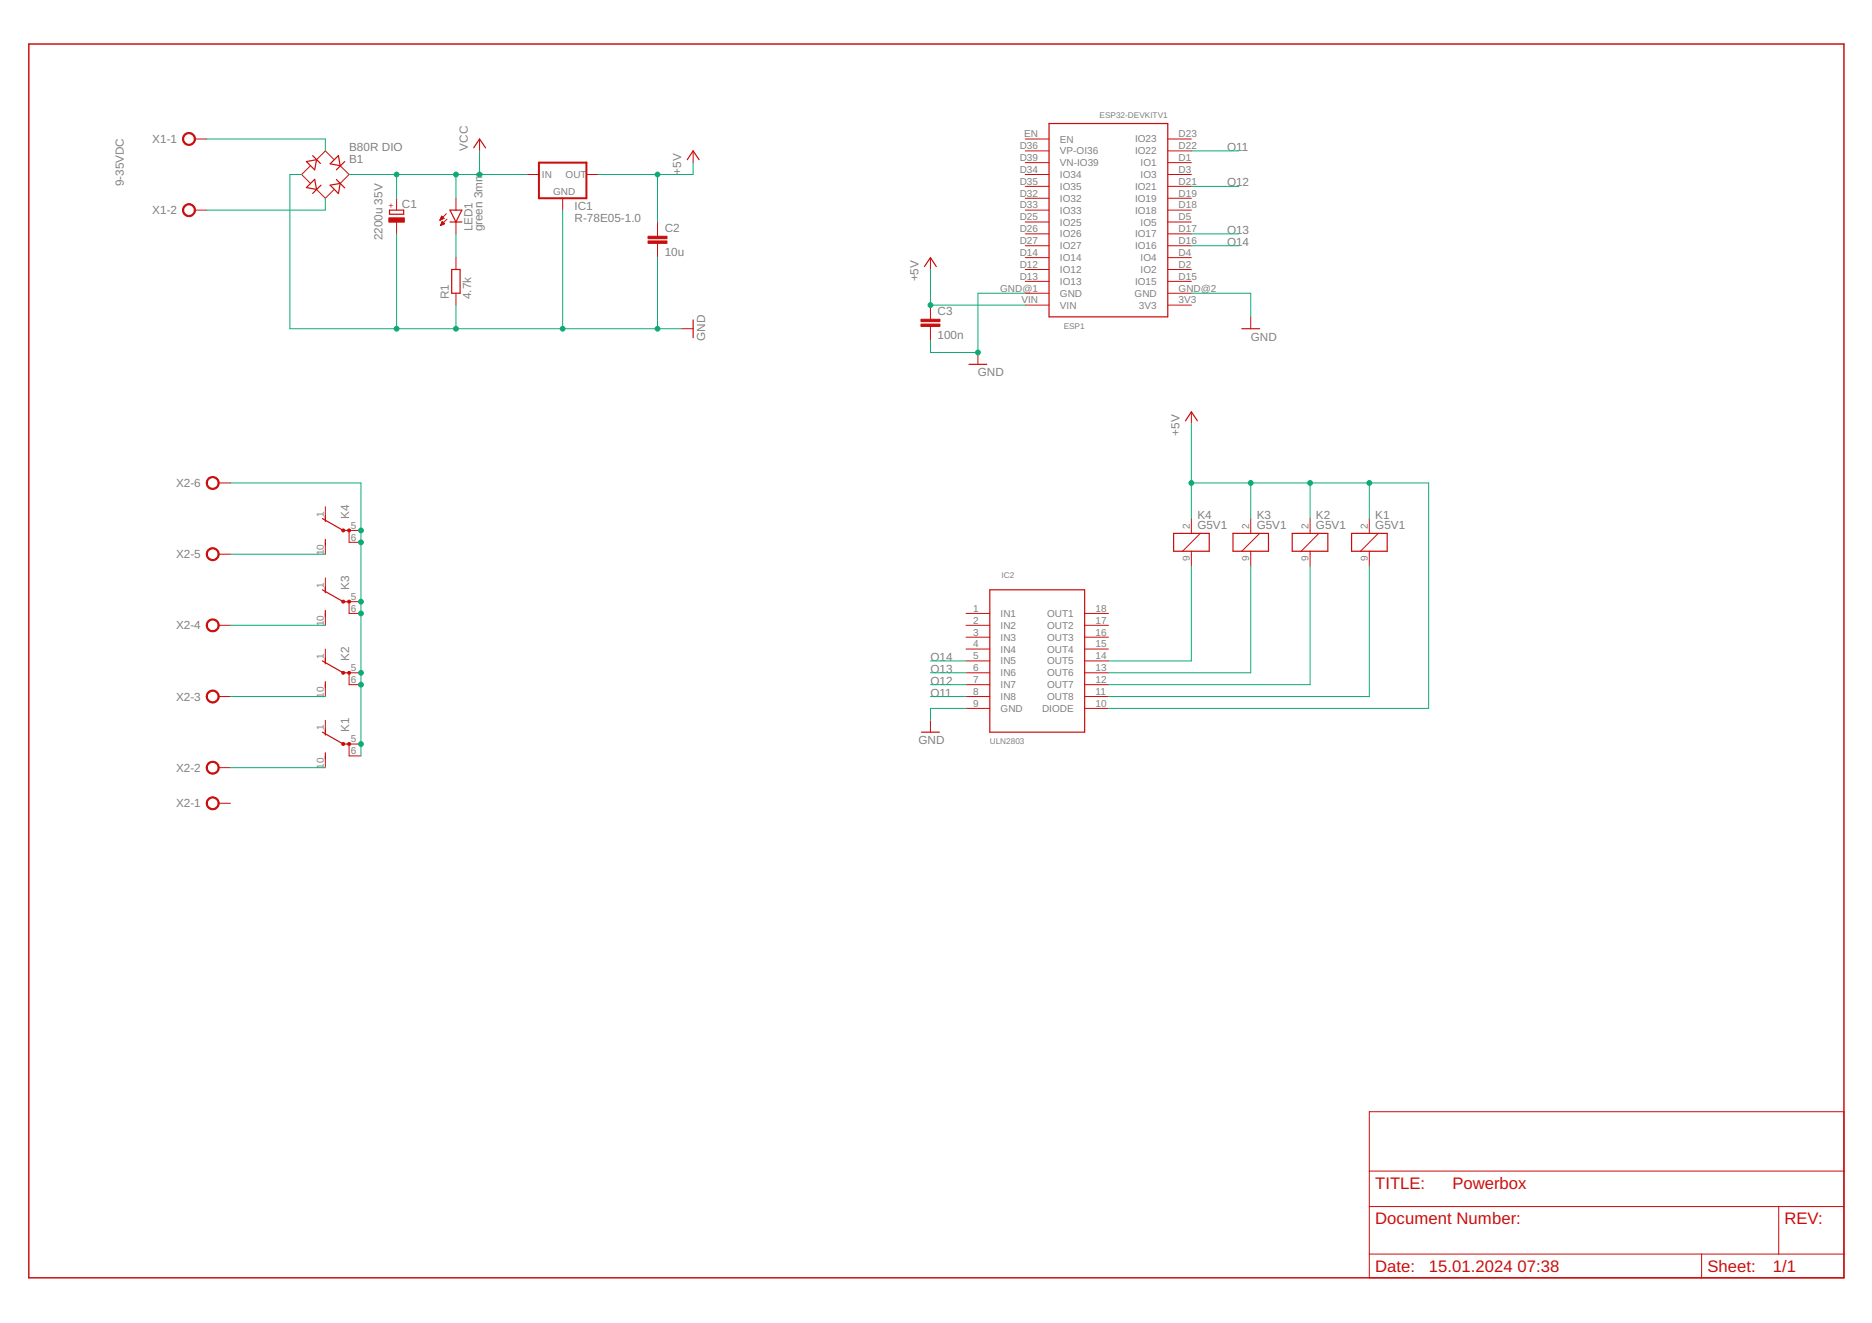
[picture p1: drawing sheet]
<svg xmlns="http://www.w3.org/2000/svg" width="297mm" height="210mm" viewBox="0 0 297 210" stroke-linecap="round" stroke-linejoin="round" font-family="sans-serif">
<path d="M4.6 7h288v195.7h-288z" fill="none" stroke="#c90d0c" stroke-width=".23"/>
<g fill="none" stroke="#c90d0c" stroke-width=".16">
<path d="M30.9 33.3h1.9M30.9 22.1h1.9M49.2 26.4l-1.3 1.3 1.3 1.3M50.2 30.1l1.4 1.4 1.4-1.4M53 25.3l-1.4-1.4-1.4 1.4M54 26.3l1.4 1.4-1.4 1.4M62.9 31.5v1.8M62.9 35.2v1.9M69.8 34.9h.1M69.8 34.8h.2M69.9 34.8h.3M69.9 34.7h.5"/>
<path d="M69.9 35.7h.1M69.9 34.6h.5M70 35.6h.2M70 34.5h.3M70 35.6h.4M70 34.4h.2M70 35.5h.5M70 34.4h.1M70.1 35.4h.4M70.1 34.3l.4 .3-.7 .3zM70.1 35.3h.3M70.1 35.2h.2"/>
<path d="M70.2 35.1l-.3 .7M70.2 35.1l.3 .4M70.2 35.2h.1M70.5 35.5l-.6 .3M70.8 33.9l-1 1M70.9 34.8l-1 1M72.3 31.5v1.8M72.3 35.2v1.9M76.1 22.1v1.8M83.6 27.7h1.9M89.3 31.5v1.8M93 27.7h1.9"/>
<path d="M104.3 35.2v2.3M104.3 38.6v2.3M110 23.9v1.9M162.7 27.7h3.8M162.7 35.2h3.8M162.7 39h3.8M162.7 37.1h3.8M162.7 33.3h3.8M162.7 31.5h3.8M162.7 29.6h3.8M162.7 25.8h3.8M162.7 23.9h3.8"/>
<path d="M162.7 22.1h3.8M185.3 27.7h3.7M185.3 35.2h3.7M185.3 39h3.7M185.3 37.1h3.7M185.3 33.3h3.7M185.3 31.5h3.7M185.3 29.6h3.7M185.3 25.8h3.7M185.3 23.9h3.7M185.3 22.1h3.7M72.3 40.9v1.9"/>
<path d="M72.3 46.5v1.9M108.1 52.2h1.9M147.6 40.9v1.9M147.6 48.4v2.3M147.6 51.8v2.2M155.2 55.9v1.9M162.7 48.4h3.8M162.7 46.5h3.8M162.7 44.6h3.8M162.7 42.8h3.8M162.7 40.9h3.8M185.3 48.4h3.7"/>
<path d="M185.3 46.5h3.7M185.3 44.6h3.7M185.3 42.8h3.7M185.3 40.9h3.7M198.5 50.3v1.9M34.7 76.6h1.9M189 65.3v1.9M34.7 99.2h1.9M34.7 87.9h1.9M51.6 80.4v1.9M51.6 86v1.9M51.6 91.7v1.9"/>
<path d="M51.6 97.3v1.9M57.3 95.5h-1.9v1.8h1.9M57.3 84.2h-1.9v1.8h1.9M153.3 97.3h3.8M153.3 99.2h3.8M172.1 97.3h3.8M172.1 99.2h3.8M189 82.3v2.3M189 87.5v2.3M190.5 84.6l-2.9 2.9M198.5 82.3v2.3M198.5 87.5v2.3"/>
<path d="M199.9 84.6l-2.9 2.9M207.9 82.3v2.3M207.9 87.5v2.3M209.3 84.6l-2.8 2.9M217.3 82.3v2.3M217.3 87.5v2.3M218.7 84.6l-2.8 2.9M34.7 110.5h1.9M51.6 103v1.9M51.6 108.6v1.9M51.6 114.3v1.9M51.6 119.9v1.9"/>
<path d="M57.3 106.7h-1.9v1.9h1.9M57.3 118h-1.9v1.9h1.9M147.6 114.3v1.9M153.3 101.1h3.8M153.3 103h3.8M153.3 104.9h3.8M153.3 106.7h3.8M153.3 108.6h3.8M153.3 110.5h3.8M153.3 112.4h3.8M172.1 101.1h3.8M172.1 103h3.8"/>
<path d="M172.1 104.9h3.8M172.1 106.7h3.8M172.1 108.6h3.8M172.1 110.5h3.8M172.1 112.4h3.8M34.7 127.4h1.9M34.7 121.8h1.9M217.3 176.4h75.3v26.3h-75.3zM217.3 191.4h75.3M217.3 199h75.3M217.3 185.8h75.3M270 199v3.7"/>
<path d="M282.2 191.4v7.6"/>
</g>
<path d="M85.5 25.8h7.5v5.7h-7.5z" fill="none" stroke="#c90d0c" stroke-width=".32"/>
<g fill="none" stroke="#c90d0c" stroke-width=".19">
<path d="M166.5 19.6h18.8v30.7h-18.8zM48.6 25.6l1.6-.3-.3 1.6zM49.6 24.7l1.2 1.2M49.9 28.4l.3 1.7-1.6-.3zM50.9 29.4l-1.3 1.3M52.4 29.4l1.6-.3-.3 1.6zM53.4 28.5l1.3 1.3M53.7 24.7l.3 1.6-1.6-.3zM54.7 25.6l-1.3 1.3M61.8 33.3h2.3v.7h-2.3zM71.4 33.3h1.9l-1 1.9zM71.4 35.2h1.9"/>
<path d="M75.2 23.5l.9-1.4 .9 1.4M109.1 25.3l.9-1.4 .9 1.4M71.7 42.8h1.3v3.7h-1.3zM110 50.8v2.8M146.7 42.3l.9-1.4 1 1.4M153.8 57.8h2.8M197 52.2h2.9M188.1 66.8l.9-1.5 1 1.5M51.2 93.6l3.3 1.9h.9M51.2 82.3l3.3 1.9h.9M51.6 81.8v.9M51.6 85.6v.9"/>
<path d="M51.6 93.1v.9M51.6 96.9v.9M157.1 93.6h15v22.6h-15zM186.2 84.6h5.7v2.9h-5.7zM195.6 84.6h5.7v2.9h-5.7zM205 84.6h5.7v2.9h-5.7zM214.5 84.6h5.6v2.9h-5.6zM51.2 116.2l3.3 1.8h.9M51.2 104.9l3.3 1.8h.9M51.6 104.4v.9M51.6 108.2v.9M51.6 115.7v.9"/>
<path d="M51.6 119.4v1M146.2 116.2h2.9"/>
</g>
<g fill="#c90d0c" stroke="#c90d0c" stroke-width=".16">
<path d="M61.7 34.6h2.5v.6h-2.5z"/>
<path d="M102.8 38.2h3v.4h-3z"/>
<path d="M102.8 37.5h3v.4h-3z"/>
<path d="M146.1 51.4h3v.4h-3z"/>
<path d="M146.1 50.7h3v.3h-3z"/>
</g>
<g fill="#c90d0c" stroke="#c90d0c" stroke-width=".16">
<path d="M29.3 21.2a1.04 1.04 0 0 1 1.6 .4 1.04 1.04 0 0 1-.7 1.4 1.04 1.04 0 0 1-1.2-.9h.1a.84 .84 0 0 1 1.3-.8 .84 .84 0 0 1 .1 1.5 .84 .84 0 0 1-1.3-.5l-.1-.2h-.1v-.4z" fill-rule="evenodd"/>
<path d="M29.3 32.5a1.03 1.03 0 0 1 1.6 .4 1.03 1.03 0 0 1-.7 1.4 1.03 1.03 0 0 1-1.2-1h.1a.85 .85 0 0 1 1.3-.7 .85 .85 0 0 1 .1 1.5 .85 .85 0 0 1-1.3-.5l-.1-.3h-.1v-.3z" fill-rule="evenodd"/>
<path d="M33.1 126.6a1.03 1.03 0 0 1 1.6 .4 1.03 1.03 0 0 1-.7 1.5 1.03 1.03 0 0 1-1.3-1.1h.2a.85 .85 0 0 1 1.2-.7 .85 .85 0 0 1 .2 1.4 .85 .85 0 0 1-1.4-.4v-.3h-.2l.1-.3z" fill-rule="evenodd"/>
<path d="M33.1 121a1.04 1.04 0 0 1 1.6 .3 1.04 1.04 0 0 1-.7 1.5 1.04 1.04 0 0 1-1.3-1h.2a.85 .85 0 0 1 1.2-.8 .85 .85 0 0 1 .2 1.4 .85 .85 0 0 1-1.4-.4v-.2h-.2l.1-.3z" fill-rule="evenodd"/>
<path d="M32.9 109.9a1.03 1.03 0 0 1 1.7-.1 1.03 1.03 0 0 1-.5 1.7 1.03 1.03 0 0 1-1.4-1h.2a.85 .85 0 0 1 1.2-.8 .85 .85 0 0 1 .2 1.4 .85 .85 0 0 1-1.4-.3v-.3h-.2z" fill-rule="evenodd"/>
<path d="M33.1 98.4a1.04 1.04 0 0 1 1.6 .3 1.04 1.04 0 0 1-.7 1.5 1.04 1.04 0 0 1-1.3-1h.2a.85 .85 0 0 1 1.2-.8 .85 .85 0 0 1 .2 1.4 .85 .85 0 0 1-1.4-.3v-.3h-.2l.1-.3z" fill-rule="evenodd"/>
<path d="M32.9 87.3a1.03 1.03 0 0 1 1.7 0 1.03 1.03 0 0 1-.5 1.6 1.03 1.03 0 0 1-1.4-1h.2a.85 .85 0 0 1 1.2-.8 .85 .85 0 0 1 .2 1.4 .85 .85 0 0 1-1.4-.3v-.3h-.2z" fill-rule="evenodd"/>
<path d="M33.1 75.8a1.04 1.04 0 0 1 1.6 .4 1.04 1.04 0 0 1-.7 1.4 1.04 1.04 0 0 1-1.3-1h.2a.85 .85 0 0 1 1.2-.8 .85 .85 0 0 1 .2 1.4 .85 .85 0 0 1-1.4-.3v-.3h-.2l.1-.3z" fill-rule="evenodd"/>
<path d="M55.2 117.9h.4v.1v.2h-.4z" fill-rule="evenodd"/>
<path d="M54.3 117.9h.3v.3h-.3l-.1-.2z" fill-rule="evenodd"/>
<path d="M55.2 106.6h.4v.1v.2l-.2 .1-.2-.1z" fill-rule="evenodd"/>
<path d="M55.2 95.3h.4v.2v.1h-.4z" fill-rule="evenodd"/>
<path d="M54.3 95.3h.3v.3h-.3l-.1-.1z" fill-rule="evenodd"/>
<circle cx="54.4" cy="106.8" r=".24"/>
<circle cx="55.4" cy="84.1" r=".24"/>
<circle cx="54.5" cy="84.2" r=".25"/>
</g>
<g fill="none" stroke="#0dab76" stroke-width=".16">
<path d="M32.8 22.1h18.8v1.8M47.9 27.7h-1.9v24.5h62.1M51.6 31.5v1.8h-18.8M55.4 27.7h28.2M62.9 27.7v3.8M62.9 37.1v15.1M72.3 27.7v3.8M72.3 37.1v3.8M76.1 23.9v3.8M89.3 33.3v18.9M104.3 27.7v7.5M110 25.8v1.9h-15.1"/>
<path d="M189 23.9h7.6M189 29.6h7.6M189 37.1h7.6M189 39h7.6M72.3 48.4v3.8M104.3 40.9v11.3M147.6 42.8v5.6h15.1M162.7 46.5h-7.5v9.4h-7.6v-1.9M189 46.5h9.5v3.8M36.6 76.6h20.7v43.3M189 76.6h37.7v35.8h-50.8M189 67.2v15.1"/>
<path d="M198.5 76.6v5.7M207.9 76.6v5.7M217.3 76.6v5.7M36.6 87.9h15M36.6 99.2h15M189 89.8v15.1h-13.1M198.5 89.8v16.9h-22.6M207.9 89.8v18.8h-32M217.3 89.8v20.7h-41.4M36.6 110.5h15M147.6 110.5h5.7M147.6 108.6h5.7"/>
<path d="M147.6 106.7h5.7M147.6 104.9h5.7M153.3 112.4h-5.7v1.9M36.6 121.8h15"/>
</g>
<g fill="#0dab76" stroke="#0dab76" stroke-width=".16">
<circle cx="62.9" cy="52.2" r=".38"/>
<circle cx="72.3" cy="52.2" r=".38"/>
<circle cx="89.3" cy="52.2" r=".38"/>
<circle cx="104.3" cy="52.2" r=".38"/>
<circle cx="155.2" cy="55.9" r=".38"/>
<circle cx="104.3" cy="27.7" r=".38"/>
<circle cx="147.6" cy="48.4" r=".38"/>
<circle cx="189" cy="76.6" r=".38"/>
<circle cx="198.5" cy="76.6" r=".38"/>
<circle cx="207.9" cy="76.6" r=".38"/>
<circle cx="217.3" cy="76.6" r=".38"/>
<circle cx="62.9" cy="27.7" r=".38"/>
<circle cx="72.3" cy="27.7" r=".38"/>
<circle cx="76.1" cy="27.7" r=".38"/>
<circle cx="57.3" cy="86" r=".38"/>
<circle cx="57.3" cy="95.5" r=".38"/>
<circle cx="57.3" cy="97.3" r=".38"/>
<circle cx="57.3" cy="106.7" r=".38"/>
<circle cx="57.3" cy="108.6" r=".38"/>
<circle cx="57.3" cy="118" r=".38"/>
<circle cx="57.3" cy="84.2" r=".38"/>
</g>
<g font-size="2.6" fill="#c90d0c">
<text x="218.2" y="188.6">TITLE:</text>
<text x="230.5" y="188.6">Powerbox</text>
<text x="218.2" y="194.3">Document Number:</text>
<text x="283.2" y="194.3">REV:</text>
<text x="218.2" y="201.8">Date:</text>
<text x="226.7" y="201.8">15.01.2024</text>
<text x="240.8" y="201.8">07:38</text>
<text x="270.9" y="201.8">Sheet:</text>
<text x="281.3" y="201.8">1/1</text>
</g>
<g font-size="1.9" fill="#808080">
<text x="24.2" y="22.7">X1-1</text>
<text x="55.4" y="23.9">B80R DIO</text>
<text x="74.2" y="23.9" transform="rotate(-90 74.2 23.9)">VCC</text>
<text x="194.7" y="23.9">O11</text>
<text x="19.6" y="29.6" transform="rotate(-90 19.6 29.6)">9-35VDC</text>
<text x="55.4" y="25.8">B1</text>
<text x="108.1" y="27.7" transform="rotate(-90 108.1 27.7)">+5V</text>
<text x="194.7" y="29.6">O12</text>
<text x="24.2" y="34">X1-2</text>
<text x="63.8" y="33">C1</text>
<text x="91.2" y="35.2">R-78E05-1.0</text>
<text x="91.2" y="33.3">IC1</text>
<text x="60.7" y="38.1" transform="rotate(-90 60.7 38.1)">2200u 35V</text>
<text x="75" y="36.7" transform="rotate(-90 75 36.7)">LED1</text>
<text x="76.6" y="36.7" transform="rotate(-90 76.6 36.7)">green 3mm</text>
<text x="105.5" y="40.6">10u</text>
<text x="105.5" y="36.8">C2</text>
<text x="194.7" y="37.1">O13</text>
<text x="194.7" y="39">O14</text>
<text x="71.2" y="47.5" transform="rotate(-90 71.2 47.5)">R1</text>
<text x="74.8" y="47.5" transform="rotate(-90 74.8 47.5)">4.7k</text>
<text x="145.8" y="44.6" transform="rotate(-90 145.8 44.6)">+5V</text>
<text x="148.8" y="53.8">100n</text>
<text x="148.8" y="50">C3</text>
<text x="111.9" y="54" transform="rotate(-90 111.9 54)">GND</text>
<text x="155.2" y="59.7">GND</text>
<text x="198.5" y="54">GND</text>
<text x="187.2" y="69.1" transform="rotate(-90 187.2 69.1)">+5V</text>
<text x="27.9" y="77.3">X2-6</text>
<text x="55.4" y="82.3" transform="rotate(-90 55.4 82.3)">K4</text>
<text x="190" y="83.9">G5V1</text>
<text x="190" y="82.3">K4</text>
<text x="199.4" y="83.9">G5V1</text>
<text x="199.4" y="82.3">K3</text>
<text x="208.8" y="83.9">G5V1</text>
<text x="208.8" y="82.3">K2</text>
<text x="218.2" y="83.9">G5V1</text>
<text x="218.2" y="82.3">K1</text>
<text x="27.9" y="88.6">X2-5</text>
<text x="55.4" y="93.6" transform="rotate(-90 55.4 93.6)">K3</text>
<text x="27.9" y="99.9">X2-4</text>
<text x="55.4" y="104.9" transform="rotate(-90 55.4 104.9)">K2</text>
<text x="147.6" y="106.7">O13</text>
<text x="147.6" y="104.9">O14</text>
<text x="27.9" y="111.2">X2-3</text>
<text x="147.6" y="110.5">O11</text>
<text x="147.6" y="108.6">O12</text>
<text x="55.4" y="116.2" transform="rotate(-90 55.4 116.2)">K1</text>
<text x="145.8" y="118">GND</text>
<text x="27.9" y="122.5">X2-2</text>
<text x="27.9" y="128.1">X2-1</text>
</g>
<g font-size="1.6" fill="#808080">
<text x="161.8" y="23.7">D36</text>
<text x="162.5" y="21.8">EN</text>
<text x="168.2" y="22.6">EN</text>
<text x="180.1" y="22.6">IO23</text>
<text x="187" y="23.7">D22</text>
<text x="187" y="21.8">D23</text>
<text x="86" y="28.2">IN</text>
<text x="89.8" y="28.2">OUT</text>
<text x="161.8" y="25.5">D39</text>
<text x="161.8" y="27.4">D34</text>
<text x="161.8" y="29.3">D35</text>
<text x="168.2" y="24.5">VP-OI36</text>
<text x="168.2" y="26.4">VN-IO39</text>
<text x="168.2" y="28.3">IO34</text>
<text x="180.1" y="24.5">IO22</text>
<text x="181" y="28.3">IO3</text>
<text x="181" y="26.4">IO1</text>
<text x="187" y="29.3">D21</text>
<text x="187" y="27.4">D3</text>
<text x="187" y="25.5">D1</text>
<text x="87.8" y="30.9">GND</text>
<text x="161.8" y="31.2">D32</text>
<text x="161.8" y="33.1">D33</text>
<text x="161.8" y="35">D25</text>
<text x="168.2" y="30.1">IO35</text>
<text x="168.2" y="32">IO32</text>
<text x="168.2" y="33.9">IO33</text>
<text x="168.2" y="35.8">IO25</text>
<text x="180.1" y="33.9">IO18</text>
<text x="180.1" y="32">IO19</text>
<text x="180.1" y="30.1">IO21</text>
<text x="181" y="35.8">IO5</text>
<text x="187" y="35">D5</text>
<text x="187" y="33.1">D18</text>
<text x="187" y="31.2">D19</text>
<text x="161.8" y="36.8">D26</text>
<text x="161.8" y="38.7">D27</text>
<text x="161.8" y="40.6">D14</text>
<text x="168.2" y="37.7">IO26</text>
<text x="168.2" y="39.6">IO27</text>
<text x="168.2" y="41.4">IO14</text>
<text x="180.1" y="39.5">IO16</text>
<text x="180.1" y="37.7">IO17</text>
<text x="181" y="41.4">IO4</text>
<text x="187" y="40.6">D4</text>
<text x="187" y="38.7">D16</text>
<text x="187" y="36.8">D17</text>
<text x="158.7" y="46.3">GND@1</text>
<text x="161.8" y="42.5">D12</text>
<text x="161.8" y="44.4">D13</text>
<text x="168.2" y="43.3">IO12</text>
<text x="168.2" y="45.2">IO13</text>
<text x="168.2" y="47.1">GND</text>
<text x="180" y="47.1">GND</text>
<text x="180.1" y="45.2">IO15</text>
<text x="181" y="43.3">IO2</text>
<text x="187" y="46.3">GND@2</text>
<text x="187" y="44.4">D15</text>
<text x="187" y="42.5">D2</text>
<text x="162.1" y="48.1">VIN</text>
<text x="168.2" y="49">VIN</text>
<text x="180.7" y="49">3V3</text>
<text x="187" y="48.1">3V3</text>
<text x="51.4" y="82" transform="rotate(-90 51.4 82)">1</text>
<text x="55.7" y="83.9">5</text>
<text x="188.8" y="83.9" transform="rotate(-90 188.8 83.9)">2</text>
<text x="198.2" y="83.9" transform="rotate(-90 198.2 83.9)">2</text>
<text x="207.6" y="83.9" transform="rotate(-90 207.6 83.9)">2</text>
<text x="217" y="83.9" transform="rotate(-90 217 83.9)">2</text>
<text x="51.4" y="88.1" transform="rotate(-90 51.4 88.1)">10</text>
<text x="55.7" y="85.8">6</text>
<text x="188.8" y="89.1" transform="rotate(-90 188.8 89.1)">9</text>
<text x="198.2" y="89.1" transform="rotate(-90 198.2 89.1)">9</text>
<text x="207.6" y="89.1" transform="rotate(-90 207.6 89.1)">9</text>
<text x="217" y="89.1" transform="rotate(-90 217 89.1)">9</text>
<text x="51.4" y="93.3" transform="rotate(-90 51.4 93.3)">1</text>
<text x="55.7" y="95.2">5</text>
<text x="51.4" y="99.4" transform="rotate(-90 51.4 99.4)">10</text>
<text x="55.7" y="97.1">6</text>
<text x="154.4" y="97.1">1</text>
<text x="154.4" y="99">2</text>
<text x="154.4" y="100.8">3</text>
<text x="158.8" y="97.9">IN1</text>
<text x="158.8" y="99.8">IN2</text>
<text x="158.8" y="101.7">IN3</text>
<text x="166.2" y="101.7">OUT3</text>
<text x="166.2" y="99.8">OUT2</text>
<text x="166.2" y="97.9">OUT1</text>
<text x="173.8" y="100.8">16</text>
<text x="173.8" y="99">17</text>
<text x="173.8" y="97.1">18</text>
<text x="51.4" y="104.6" transform="rotate(-90 51.4 104.6)">1</text>
<text x="55.7" y="106.5">5</text>
<text x="154.4" y="102.7">4</text>
<text x="154.4" y="104.6">5</text>
<text x="154.4" y="106.5">6</text>
<text x="158.8" y="103.5">IN4</text>
<text x="158.8" y="105.4">IN5</text>
<text x="158.8" y="107.3">IN6</text>
<text x="166.2" y="107.3">OUT6</text>
<text x="166.2" y="105.4">OUT5</text>
<text x="166.2" y="103.5">OUT4</text>
<text x="173.8" y="106.5">13</text>
<text x="173.8" y="104.6">14</text>
<text x="173.8" y="102.7">15</text>
<text x="51.4" y="110.7" transform="rotate(-90 51.4 110.7)">10</text>
<text x="55.7" y="108.4">6</text>
<text x="154.4" y="108.4">7</text>
<text x="154.4" y="110.2">8</text>
<text x="154.4" y="112.1">9</text>
<text x="158.8" y="109.2">IN7</text>
<text x="158.8" y="111.1">IN8</text>
<text x="158.8" y="113">GND</text>
<text x="165.4" y="112.9">DIODE</text>
<text x="166.2" y="111.1">OUT8</text>
<text x="166.2" y="109.2">OUT7</text>
<text x="173.8" y="112.1">10</text>
<text x="173.8" y="110.2">11</text>
<text x="173.8" y="108.4">12</text>
<text x="51.4" y="115.9" transform="rotate(-90 51.4 115.9)">1</text>
<text x="55.7" y="117.8">5</text>
<text x="55.7" y="119.7">6</text>
<text x="51.4" y="122" transform="rotate(-90 51.4 122)">10</text>
</g>
<g font-size="1.3" fill="#808080">
<text x="174.5" y="18.8">ESP32-DEVKITV1</text>
<text x="168.8" y="52.2">ESP1</text>
<text x="158.9" y="91.7">IC2</text>
<text x="157" y="118">ULN2803</text>
</g>
<text font-size="1.3" fill="#c90d0c" x="62.5" y="33" transform="rotate(-90 62.5 33)">+</text>
</svg>
